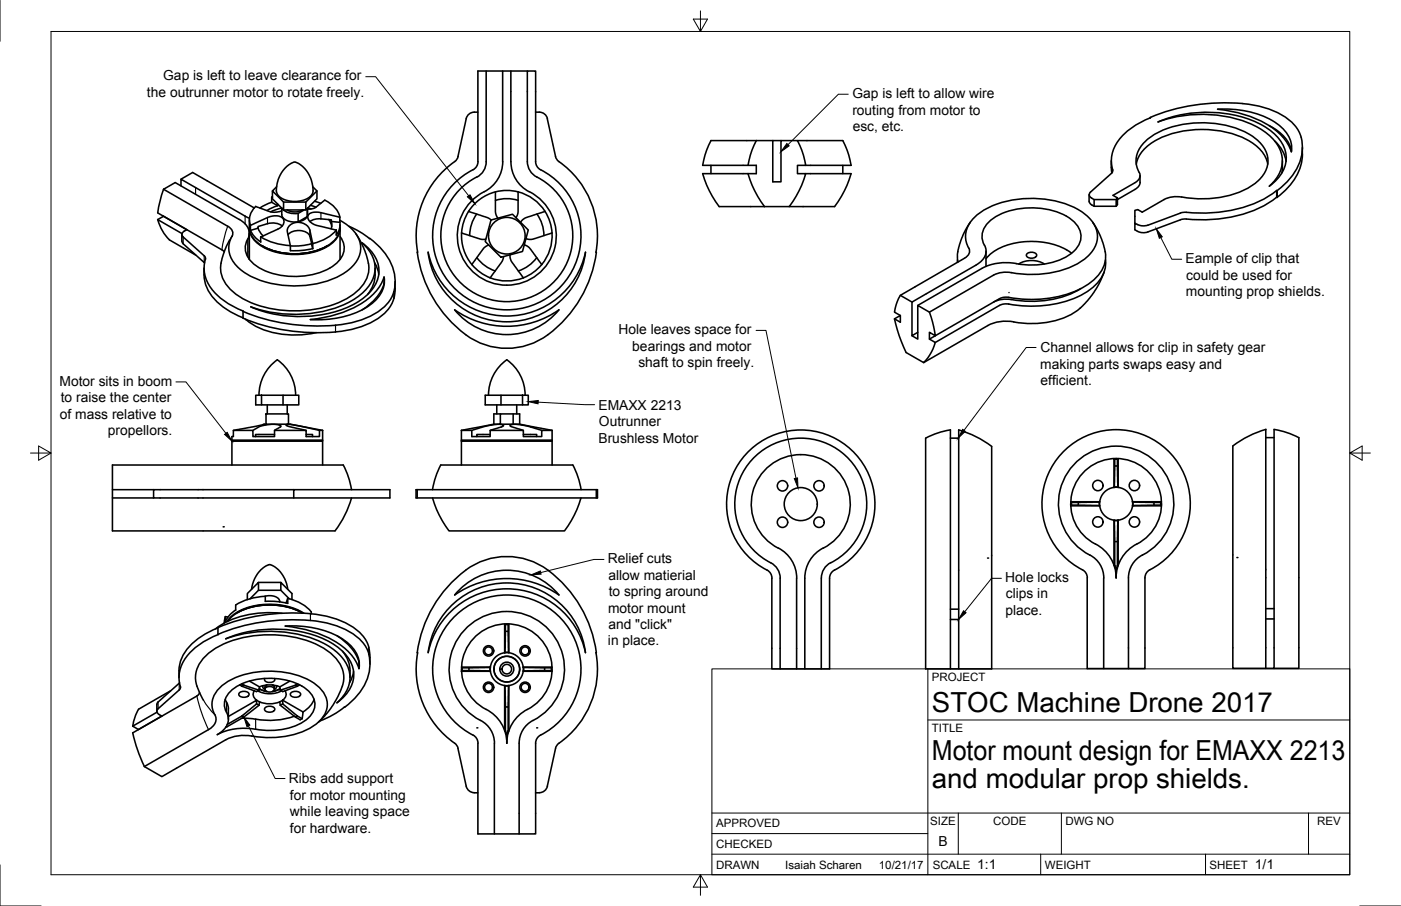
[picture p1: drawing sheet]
<svg xmlns="http://www.w3.org/2000/svg" width="432mm" height="279mm" viewBox="0 0 432 279" stroke-linecap="round" stroke-linejoin="round" font-family="sans-serif">
<!-- layer: Visible -->
<g fill="none" stroke="#000" stroke-width=".49">
<path d="M147.3 34.6a2.88 2.88 0 0 0-3.6 2l-2.5 11.7-.5 1a28.3 28.3 0 0 0-12 28.5M149.8 21.9l.1 28a5.4 5.4 0 0 1-2.9 4.7M154.9 21.9v27.9a10.8 10.8 0 0 1-6.8 10 15.3 15.3 0 0 0-3.1 23.2 15.3 15.3 0 0 0 23.3-1.1 15.3 15.3 0 0 0-5.2-22.8M157.4 21.9v28M162.5 21.9h-15.2v28.5l-.7 1.3-.8 .7M165.1 34.6a2.91 2.91 0 0 1 3.6 2M168.7 36.6l2.5 11.7 .5 1 .5 .5M354.5 36.2v.1M354.5 36.2l.1 .1M354.6 36.3a19 19 0 0 0-11.5 9.9 11.5 11.5 0 0 0-.2 6.7l-.3 .5M383 32a24.8 24.8 0 0 1 15.7 6.3 9.2 9.2 0 0 1 2.3 4M383 31.9a60.5 60.5 0 0 0-28.5 4.3"/>
<path d="M391.2 38.7a11.8 11.8 0 0 1 6.8 7.9M50.4 58.3l-1 3.3-.8 4 19.8 11.4M55.8 57.3v-2l19.8 11.4M55.8 55.3l3.6-2.1 19 10.9M85.2 58.9a4.5 4.5 0 0 0 4.6 3.2 6.9 6.9 0 0 0 6.3-2.1 7.4 7.4 0 0 0-.3-5l-1.1-2-1.5-1.7-2-1.2h-.8l-2 1.2-1.7 2.2-1.2 2.7-.3 2.7M85.3 57.6l-1.3 1.3 3.4 3.4v2.4l-3.4-3.4v-2.4M96.4 57.6l1.3 1.3v2.4l-3.4 3.4M97.7 58.9l-3.4 3.4v2.4h-6.9M147 54.6a20.3 20.3 0 0 0-6.6 30.9 20.3 20.3 0 0 0 31.6 0 20.3 20.3 0 0 0-6.6-30.9M152.7 59.2v5a4.1 4.1 0 0 0 .8 3.1M152.7 59.2a14 14 0 0 0-8.3 6M152.7 59.2a14 14 0 0 1 15.3 6"/>
<path d="M157.5 49.9a10.4 10.4 0 0 0 5.6 9.2M159.7 59.2v6.2l-.7 1.7M166.6 52.3a22.9 22.9 0 0 1 7.4 34.8 22.9 22.9 0 0 1-35.6 0 22.9 22.9 0 0 1 7.4-34.8M166.6 52.4l-1.1-1.1-.4-1.4v-28h-2.6v28a5.4 5.4 0 0 0 3 4.7M172.3 49.8a27.9 27.9 0 0 1 11.4 28M219.1 51v2.5M230.5 53.5a31.2 31.2 0 0 0 5.1 10.2M230.5 53.5h-13.9a29.8 29.8 0 0 0 5.1 10.2h13.9M233.1 43.4l-1.3 2.9-1.3 4.7h2.6v2.5h-2.6M233.1 43.4h-14l-1.3 2.9-1.2 4.7h13.9M233.1 43.4h5.1M238.2 43.4v12.7h2.5v-12.7h5.1l1.3 2.9 1.2 4.7h-2.5v2.5h2.5a31.2 31.2 0 0 1-5 10.2h-7.7"/>
<path d="M238.2 43.4h2.5M245.8 43.4h14l1.3 2.9 1.2 4.7h-14M248.3 53.5h14a29.8 29.8 0 0 1-5.1 10.2h-13.9M259.8 51v2.5M342.5 49.6v2.1M342.5 51.7l.2 1.6M342.6 53.5l-6.5 5.7a1.05 1.05 0 0 0 .3 1.9l.8 .4v2.1M349.8 58.4l-5.4 3.1M349.8 56.4l-6.8 3.8 1.4 .8M350.2 50.6a11.2 11.2 0 0 1 6.5-7.6 31.8 31.8 0 0 1 28.8 .8 10.7 10.7 0 0 1 5.2 6.8M351.1 53.2a7.6 7.6 0 0 1 1.9-9.7 27.1 27.1 0 0 1 19.9-5.6 24.5 24.5 0 0 1 15.5 6.1 7.7 7.7 0 0 1-.6 11.7 26.4 26.4 0 0 1-18.5 5.6l-5.1-.6M351.1 53.2a2.24 2.24 0 0 1-1.3 3.1"/>
<path d="M351.4 54.2a3.9 3.9 0 0 1-.4 3.2l-1.2 1M391.2 57.4a10.4 10.4 0 0 0 5-10.8 14.6 14.6 0 0 0-8.4-8.6 39.3 39.3 0 0 0-30.9-.4 39.2 39.2 0 0 1 31.1 1.9 12.8 12.8 0 0 1 7.2 9.8 10.3 10.3 0 0 1-4 8.1M392.9 43.5a10.7 10.7 0 0 1 3.5 6.2M393.5 58.7a37.1 37.1 0 0 1-24.1 7l-5.2-.1-10.4 3.9M395.2 49.6v2.1M395.2 51.7l-.1 1.6M398 46.8a9.2 9.2 0 0 0-4.8-9 29.9 29.9 0 0 0-17.9-4.1 32.9 32.9 0 0 1 19.2 7.6 13.2 13.2 0 0 1 3.5 5.5M401 42.3a14.8 14.8 0 0 1-5 14.4l-2.4 2.1M401.4 45.5v2M401.4 47.5a17 17 0 0 1-7.8 13.4M48.6 67.7l7.5 4.3M48.6 67.7a13.8 13.8 0 0 0 3.6 6.2"/>
<path d="M50.4 66.7l-1.8 1M52.2 74l8.1 4.7M56 72.3v2.1M56.1 74.4l.4 .8 6.5 5.8M57.6 70.8a1.61 1.61 0 0 0-1.4 1.9l7.1 6.7a11.3 11.3 0 0 0 4.3 12.2 25.3 25.3 0 0 0 7.4 4.3M68.4 77l.7 .7M73.7 67.7l-19.7-11.4-3.6 2.1 19.7 11.4M73.8 67.7a4.5 4.5 0 0 1 2.6 6.1M75.5 66.7l1.4 .6M76.8 77.7h.1M76.8 67.8v2.4M76.8 70.5v9.5"/>
<path d="M76.9 70.2a7.6 7.6 0 0 0 5.2 6.3 21.6 21.6 0 0 0 19.6-1.2 6.4 6.4 0 0 0 3.1-5.1M76.9 70.4a7.8 7.8 0 0 0 5.8 6.6 21.6 21.6 0 0 0 19.2-1.6l1.4-1.3a5.6 5.6 0 0 0 1.5-3.7M77.2 69.5l5.6-2.6 2.6-.3a1.96 1.96 0 0 1 2.1 1.5 1.96 1.96 0 0 1-1.3 2.3l-5.9 2.7v1.5M77.2 69.5v1.6M77.2 71l1.4 2.2 1.8 1.4M79.6 70.3l.5 1.3 1 1.1M80.4 73.1a19 19 0 0 0 9.1 2.6M80.9 75.9a21.8 21.8 0 0 0 19.8 0M83.4 65.3l3.4-1.1v2a3.4 3.4 0 0 0 3.9 2.3l1.2-.1M83.7 60.8v1.6l1.9 1.1v-.5M83.7 60.8l.3 .1M83.8 62.4l-3.7 1.7"/>
<path d="M84 60.7l-.2 .1M85.6 63.4l-3.3 1.5M86.8 65l-1.6 .4h-1.5l-4.7-1.7a4.9 4.9 0 0 0-1.8 5.8M87 69.7l-1.1-.6-1.3-.3a10.5 10.5 0 0 0-5.1 1.1v.5l-2.3 .7M87.2 64.5l.9 .8 1.4 .4 2.4 .1M87.4 62.3h6.9M88.5 64.7a4.8 4.8 0 0 0 4.7 0M88.8 72.4a4.7 4.7 0 0 1 6.5 0l1.1 4.3M89.5 75.8v1.5M93.7 64.7l-1.8 1.1v2.6M94.7 64.3v2.5l-2.8 1.6M94.8 64.5a6.3 6.3 0 0 0 4.7-2.3l.5-.4a7.3 7.3 0 0 1 4.7 5.2"/>
<path d="M94.8 64.2v2M94.8 64.2l1.1 .2M94.8 66.2a2.46 2.46 0 0 1-2.2 2l-.7 .2M95.7 63.3l1.7 .6M96 75.2a19 19 0 0 1-6.5 .6M96.4 75.1l-.7-3.1a3.8 3.8 0 0 0-3.1-3.4 3.8 3.8 0 0 0-4 2.2l.9 5M96.4 75.1v1.6M96.4 76.7a23.4 23.4 0 0 1-6.9 .6M96.9 62.1l1.9 .6M100.8 75.9l-.1 .1M101.3 67.7l.9 2.1M102.1 68.3l.2 1.3-.2 1"/>
<path d="M103.6 70.9a12.7 12.7 0 0 1-7.2 4.2M104.7 67l-6.5-1.5h-1.6a1.66 1.66 0 0 0-1.7 1.2 1.66 1.66 0 0 0 1 2l1.8 .8 5.9 1.5M104.7 67v1.6l-2.6-.3v-.5l-3.8-.3-1.8 .3-1 .5M104.7 68.5v1.8l-1.1 2.2v-1.5M104.8 67.9a10.3 10.3 0 0 1 6.4 9 10.4 10.4 0 0 1-6 7.9 31.6 31.6 0 0 1-29.6-.6 9.2 9.2 0 0 1-5-9.1l.4-1.1a2.54 2.54 0 0 0-.8-4.2M104.8 69.3v.9M104.8 70.5v9.5M104.8 73a5.7 5.7 0 0 1-1.1 8.2 22.2 22.2 0 0 1-18.2 3.5 13.3 13.3 0 0 1-9.5-6.1 5.3 5.3 0 0 1 .3-4.8M107.5 69.8l4.5 2.4a21 21 0 0 1 9.4 11.5 12.8 12.8 0 0 1 0 6.2M109.7 72.2l1.6 2.6 1 2.3a15.3 15.3 0 0 1 1.2 7.3 14.1 14.1 0 0 1-8.9 8.8 36.1 36.1 0 0 1-30.2-1.4 11 11 0 0 1-6.4-9.5 23.3 23.3 0 0 1 2.8-8.3M111.6 74.9a9.4 9.4 0 0 1 2.5 12.7 23.2 23.2 0 0 1-15.3 8.6 40.9 40.9 0 0 1-21.5-1.6 38.7 38.7 0 0 0 32.3-1.1 12.1 12.1 0 0 0 7.2-10.3 11 11 0 0 0-5.2-8.3M128.6 77.8h.1"/>
<path d="M128.6 77.8a37.6 37.6 0 0 0 17.7 27.1 21.5 21.5 0 0 0 25.4-4 38.1 38.1 0 0 0 12.1-23.1M131.9 77.8a24.4 24.4 0 0 0 24.3 21.4 24.4 24.4 0 0 0 24.2-21.4 24.8 24.8 0 0 1-24.2 19.7 24.8 24.8 0 0 1-24.2-19.7M142.2 71.9l6.1 1.9 1.4-.1M144.4 65.2l6 2 1 .7M144.4 65.2a14 14 0 0 0 1 16.4M146.9 66a11.4 11.4 0 0 0-2.1 6.6M147 79.4a11.4 11.4 0 0 0 5.6 4.2M150.6 75.6l-1.6 1-3.6 5M151.3 67.9l6.7-1.8 4.8 4.8-1.8 6.7-6.6 1.7-4.8-4.8zM152.7 61.8a11.4 11.4 0 0 1 7 0M155.2 79.1l-.5 1.5-3.6 5.1M157.2 78.6v.5a5.1 5.1 0 0 0 1.7 3.3l2.4 3.3"/>
<path d="M161.6 75.5l.4 .1a12.2 12.2 0 0 1 3.9 4.5l1.1 1.5M165.4 79.4a11.4 11.4 0 0 1-5.6 4.2M165.5 66a11.4 11.4 0 0 1 2.1 6.6M168 65.2l-4.2 1.4a4.6 4.6 0 0 0-3.3 2M168 65.2a14 14 0 0 1-1 16.4M170.1 71.9l-3.9 1.2a4.9 4.9 0 0 1-4.1 .5M183.7 77.8h.1M295.2 77.6l-.1 1.6 .1 1.6M297.2 79.7l-19.7 11.4-.9 1.9-.9 3.3 1.8 1M297.3 79.6l.5-.3a2.03 2.03 0 0 0 .8-2.8 7.6 7.6 0 0 1 1.9-9.6 27.1 27.1 0 0 1 19.8-5.6 24.5 24.5 0 0 1 15.5 6 7.7 7.7 0 0 1-.5 11.7 26.4 26.4 0 0 1-18.6 5.6l-3.4-.3a9.8 9.8 0 0 0-7.1 .5M299 68.6l-2.3 4-1 2.8-.5 2.3M303.4 75.6a5.8 5.8 0 0 1 1.7-7.5 21.8 21.8 0 0 1 17.4-3.6 14.9 14.9 0 0 1 9.8 5.5 6 6 0 0 1-2.2 8.2 23.1 23.1 0 0 1-17.9 2.9 16 16 0 0 0-9.5 1.7l-19.8 11.4"/>
<path d="M303.4 75.6a4.2 4.2 0 0 1-1.7 5.6l-.8 .5M303.9 77.5v4.7M316.5 78.3a2.09 2.09 0 0 1 3 .3 1.79 1.79 0 0 1-3 .5zM330.2 78.1a22.7 22.7 0 0 0-24.2-.3l-2.1 2M335.7 60.1v2M335.7 62.1l.4 .8 1.1 .7h6.8l.4-.5v-2.1l-.4 .5v2.1M336.8 68.6l2.4 4.3 1.4 4.8M337.2 61.5h6.8M340.6 77.6a9.7 9.7 0 0 1-4.5 9.6 33.3 33.3 0 0 1-23.7 4.7l-2.5-.3-1.8 .5M353.8 69.4l-2.2 .2-1.8-.8v2.1l1.8 .8 2.2-.2M363.8 67.8l-10 3.7M364.2 60.8a8.4 8.4 0 0 0-5.4 .7l-6.8 3.9-1.3-.8-.9 .3v3.9"/>
<path d="M393.5 60.8a37.1 37.1 0 0 1-24.1 7l-4.1-.3-1.5 .3M393.5 60.8v-2l.1 2.1M393.5 60.8l.1 .1M62.9 82.7v2.1M62.9 84.8a12.9 12.9 0 0 0 6.3 10.2l2.7 1.6 3 1.4M74.9 96a60.2 60.2 0 0 0 28.5 4.3M75 96l-.1 2.1a60.2 60.2 0 0 0 28.5 4.3M75.6 98.4l.2 .2M75.8 98.5a24.4 24.4 0 0 0 18.5 4.6l3.2-.5M95.7 98.6a32.9 32.9 0 0 0 19.2-7.7 13.1 13.1 0 0 0 3.5-5.4 9.1 9.1 0 0 1-4.8 8.9 30 30 0 0 1-17.9 4.2zM115.5 81.1l.8 1.7 .4 1.8M115.6 82.7v2.1"/>
<path d="M115.6 84.8a9.5 9.5 0 0 1-2.3 6M118.4 85.5v2.1M118.4 87.6a15.2 15.2 0 0 1-6.8 8M118.4 87.5v.2M121.4 92a14 14 0 0 1-9.5 8.5l-4.9 1.4-3.6 .5M121.4 89.9a14 14 0 0 1-9.5 8.6l-4.9 1.3-3.6 .5M121.8 86.8v2.1M121.8 88.9l-.4 3.1M140.1 95.6a28 28 0 0 0 32.2 0 20.8 20.8 0 0 1-32.2 0zM145.4 81.6a14 14 0 0 0 5.7 4.1M167 81.6a14 14 0 0 1-15.9 4.1M275.7 98.3l1.8 1.1v-2.1l-1.8 1 1.4 5.2 2.2 5.2 5.4 3.1 1.3-1.4 1-1.7 1.3-3.1-1.8-1v-2.1l1.8 1-.9-4.3-.9-2.9-3.6-2.1v10.4l-1.8-1.1"/>
<path d="M277.5 91.1l3.6 2.1M295.1 80.2v.7M300.9 81.7l-19.8 11.5v10.3l1.8-1M306.2 84.8l-19.7 11.5M308 92.1l-21.5 12.5M311 90.2h.1M312.5 99.3a12.4 12.4 0 0 0-8 1.1l-19.8 11.4M314 81.4a7.8 7.8 0 0 1 7.9 0M333.1 89a31.9 31.9 0 0 1-22.1 3.3l-2.9 .2-1.9 .7M340.3 83.9a27.8 27.8 0 0 1-7.4 11.1 25.2 25.2 0 0 1-20.5 4.3M340.7 80.2a10 10 0 0 1-4.9 9.3 34.6 34.6 0 0 1-25.4 4.2l-1.5 .1-.8 .4-19.8 11.4M71.5 136h27.9"/>
<path d="M71.5 135.8l27.8 .1M71.5 135.8h27.9M71.5 136v7.4M77.9 132.7l2-1.1 1.7-.5 2.1-.2 2.4 .2a.39 .39 0 0 1 .5 .4 .39 .39 0 0 1-.5 .4l-1.5 .8M79.8 121.9a13.4 13.4 0 0 1 5.7-11 13.4 13.4 0 0 1 5.6 11M80.6 121.9h6.6v3h-6.6zM80.6 121.9h-1.8v3h1.8M82 127.6h6.9v3.2h-6.9zM82 130.8l-10.1 1.9M82.4 124.9v2.7M84.6 134h-5.8v.6M87.2 121.9h4.9v3h-4.9"/>
<path d="M88.5 124.9v2.7M88.9 130.8l10.5 1.9M94.4 132.7l-5.6-1.3a.36 .36 0 0 1-.5 0 .36 .36 0 0 1 0-.5l2.8 .2 7.4 1.6M94.4 134h1.9v.6M99.3 135.9l.1 7.5M99.3 135.9l-27.8 .1M99.4 132.7h-.9v1.9h-4.1v-1.9h-9.8v1.9h-6.7v-1.9h-6v1.9h-.4v1.2M99.4 135.8l-.1 .1M99.4 132.7v3.1M142.2 136h28M142.2 135.8l27.8 .1M142.2 135.8h28"/>
<path d="M142.2 132.7h3.2v1.9h5.7v-1.9h10.2v1.9h5.7v-1.9h3.2M142.2 132.7v3.1M142.2 136v7.4M145.4 132.7l5.5-1.5 2.4-.3h1.3a.4 .4 0 0 1 .6 .3 .4 .4 0 0 1-.6 .4l-3.5 1.1M150.6 121.9a13.4 13.4 0 0 1 5.6-11 13.4 13.4 0 0 1 5.6 11M151.1 134h-4.1v.6M152.2 130.8l-10 1.9M153.1 124.9v2.7M154.2 127.6h-2v3.2M154.2 130.8h4M154.4 121.9h-4.8v3h4.8v-3h6.6M154.4 124.9h6.6"/>
<path d="M158.2 130.8h2M158.2 130.8v-3.2h2v3.2M158.2 127.6h-4v3.2h-2M159.3 124.9v2.7M160.2 130.8l10 1.9M161 121.9h1.8v3h-1.8zM161.3 132.7l-3.8-1.2a.32 .32 0 0 1-.3-.4 .32 .32 0 0 1 .5-.2h1.4l2.3 .3 5.6 1.5M161.3 134h4.1v.6M170 135.9l.2 7.5M170 135.9l-27.8 .1M170.2 135.8l-.2 .1M170.2 132.7v3.1"/>
<path d="M285.3 135.1v71.2h20.3v-68.6a29 29 0 0 0-10.1-5.1v73.7M292.9 132.6v73.7M292.9 135.1h2.6M292.9 132.6a24.9 24.9 0 0 0-7.6 2.5M390.1 132.4v73.7h-10.1v-68.6M390.1 135h2.6M390.2 132.4a30.8 30.8 0 0 0-10.2 5.1M34.7 151h12.6M34.7 153.6h12.6M90.5 151h-43.2v2.6h72.9v-2.6h-29.7v2.6M108.3 151a21.7 21.7 0 0 0-2.6-7.6h-71v20.3h68.5a29.1 29.1 0 0 0 5.1-10.1M128.6 151h-.4v2.6h55.9v-2.6h-.3v2.6"/>
<path d="M133.3 151a21.8 21.8 0 0 1 2.6-7.6h40.5a20.9 20.9 0 0 1 2.7 7.6M133.3 153.6a29.8 29.8 0 0 0 5.2 10.1h35.5l1.1-1.5a31.2 31.2 0 0 0 4-8.6M183.8 151h-55.2v2.6M330.2 155l-.2-.3h8.9l-6.6 .3M330.2 155.8l-.2 .2h8.9l-.1-.1M330.2 155.8h2.1M330.2 155h2.1M330.2 154.9v.9M332.3 155.8l6.5 .1M332.3 154.9v.9M338.8 154.8v1.1M343.4 150.3a5.1 5.1 0 0 1 5.7 4.4"/>
<path d="M343.4 150.3a5.1 5.1 0 0 0-4.5 5.7 5.1 5.1 0 0 0 5.7 4.4M343.5 150.2l-.2 .1M343.5 150.2h1M343.6 143.7l-.1 6.5M343.6 141.6l-.3-.2v8.9M343.6 141.6v2.1M343.6 143.7h.8M344.4 143.7l.1 6.5M344.4 141.6l.2-.2v8.9l-.1-.1M344.4 141.6v2.1M344.4 141.6h-.8M349 154.7l8.7 .3"/>
<path d="M349 154.7h9l-.3 .3M349.1 154.7a5.1 5.1 0 0 1-4.5 5.7M349.2 154.8v1.1M355.7 154.9v.9M357.7 154.9v.9M357.7 155.8l-8.5 .1M357.7 155.8l.3 .2h-9l.2-.1M79.7 179.6h6.9M143.5 175.9a21.4 21.4 0 0 1 28.2 2.2 38 38 0 0 1 12.1 23.2h-.1a27.9 27.9 0 0 1-11.4 27.9M143.5 175.9a38.1 38.1 0 0 0-14.9 25.4h.1M236.4 175.8l1.1 1 .4 1.5M237.5 173.5a5.3 5.3 0 0 1 2.9 4.8v28h-2.5v-28"/>
<path d="M237.6 173.6a20.3 20.3 0 0 1-6.6-30.9 20.3 20.3 0 0 1 31.6 0 20.3 20.3 0 0 1-6.6 30.9M239.9 169a15.3 15.3 0 0 1-5-23.1 15.3 15.3 0 0 1 23.8 0 15.3 15.3 0 0 1-5 23.1M239.9 169a10.5 10.5 0 0 1 5.7 9.3M245.5 178.3v28M253.7 169a10.5 10.5 0 0 0-5.7 9.3v28M256 173.5a5.4 5.4 0 0 0-2.8 4.8l-.1 28M257.2 175.8a22.9 22.9 0 0 0 7.4-34.7 22.9 22.9 0 0 0-35.6 0 22.9 22.9 0 0 0 7.4 34.7M257.2 175.8l-1.1 1-.4 1.5v28h-15.3M333.6 175.7l.8 .6 .7 1.4v28.5h12.7M337.6 167.8a14 14 0 0 1-4.4-21.2 14 14 0 0 1 21.6 0 14 14 0 0 1-4.4 21.2M337.7 167.8a11.7 11.7 0 0 1 6.3 10.4M343.5 160.5l.1 6.5"/>
<path d="M343.5 160.5l-.2-.1v14h.3M343.5 160.5h1M343.6 167v7.4M343.6 167h.8M343.6 174.4l.4 1.5M344.4 167v7.4M344.5 160.5l-.1 6.5M344.6 160.4v14h-.2M344.6 160.4l-.1 .1M350.3 167.8a11.7 11.7 0 0 0-6.3 10.4v-2.3l.4-1.5M352.1 171.2a17.8 17.8 0 0 0 5.4-27.3 17.8 17.8 0 0 0-27.8 .8 17.8 17.8 0 0 0 7 26.9 7.9 7.9 0 0 1 3.5 6.6v28M352.1 171.2a7.9 7.9 0 0 0-4.3 7v28h5.1v-28l.4-1.5 1.1-1"/>
<path d="M354.4 175.7a22.9 22.9 0 0 0 7.4-34.7 22.9 22.9 0 0 0-35.6 0 22.9 22.9 0 0 0 7.4 34.7M67.2 195.6l.1 .1a19 19 0 0 0-11.5 9.9 9.5 9.5 0 0 0-.2 6.1M67.2 193.6a19.3 19.3 0 0 0-11.4 9.9l-.6 3.3M67.2 195.6a59.4 59.4 0 0 1 33.8-3.4 18.4 18.4 0 0 1 11.8 7.4 13.6 13.6 0 0 1-3.1 15.4l-2.2 2.1-1.4 1a26.3 26.3 0 0 1-7.6 4.3M69.1 191.9v.2M69.5 190.2l.8 .1M69.5 190.1l-.4 1.8M69.6 197a38.7 38.7 0 0 1 32.3 1.1 12.1 12.1 0 0 1 7.1 10.4 11 11 0 0 1-5.2 8.2 9.4 9.4 0 0 0 2.5-12.7 23.2 23.2 0 0 0-15.2-8.6 40.9 40.9 0 0 0-21.5 1.6zM72.6 188.1l-1.7 1.4-1.4 2.2v-1.5M73.3 188.9h-.1M73.3 188.9a21.6 21.6 0 0 1 19.6 0M77.1 184.7l2.6-2.7v-2.4l-3.5 3.4v1.9"/>
<path d="M77.5 181.7l1-3.2 1.1-1.9 1.9-1.8 1.5-.7 1.7 .7 2.1 2.1 1.3 2.4 .6 2.4M79.7 182h6.9v-2.4l3.4 3.4v1.9M81.6 183.9a3.9 3.9 0 0 1 4.6 1.2v.4M86.2 185.4v.2M86.6 182l2.5 2.7M87 189.1a29.1 29.1 0 0 0-20.6 4.9M87.9 193.1a29.2 29.2 0 0 1 19 4.9 8.8 8.8 0 0 1 3.8 8.2 17.5 17.5 0 0 0-10-9.8l-3.3-1.3-3.6-1zM88.7 184.5a13.2 13.2 0 0 1 7.2 4.2v.6M88.7 184.5v1.6a22.2 22.2 0 0 0-6.9-.6v-1.6a19 19 0 0 0-9.2 2.7v1.6M88.7 184.5l-.6 1.5M92.9 188.9h.1M93.3 189.1a21.4 21.4 0 0 0-21.3 .6l-1.9 1.9"/>
<path d="M93.7 189.1a21.1 21.1 0 0 0-21.9 .6l-1.9 2M95.7 189.2a60.6 60.6 0 0 0-28.5 4.3v2.1M95.7 189.3a24.9 24.9 0 0 1 15.7 6.3 11.7 11.7 0 0 1 2.6 9.2M103.9 196.1a15.2 15.2 0 0 1 6.7 8M139.3 186.5a24.4 24.4 0 0 1 25.2-5.3 24.4 24.4 0 0 1 15.9 20.1 24.8 24.8 0 0 0-24.2-19.7 24.8 24.8 0 0 0-24.2 19.7 24.5 24.5 0 0 1 7.3-14.8zM141.9 181.5a20.8 20.8 0 0 1 30.4 2 28 28 0 0 0-32.2 0zM155.8 194.7l-.1 6.5M155.8 192.6l-.3-.2v8.9l.2-.1M155.8 192.6v2.1M155.8 194.7h.8M156.6 192.6l.2-.2v8.9zM156.6 192.6h-.8"/>
<path d="M292.9 191h2.5M292.9 187.9h2.5M390.2 190.9h2.5M390.2 187.7h2.5M48.4 219.6l-7.5 4.3M48.7 218.5a1.05 1.05 0 0 0 .4 1.9l.8 .4M48.7 216.5l-.4 .8v2M52.6 213l-9.9 5.7a13.8 13.8 0 0 0-1.8 5.2M55.2 206.9v2.1M55.2 210.7l-6.5 5.8M55.3 210.6l-.1 .1M55.6 211.7v.5l-.4 .5-6.5 5.9"/>
<path d="M60.7 214.7l-19.8 11.3 1.5 5.2 2.1 5.2M61.5 213.5l-.2 .6-.6 .5M62.7 215.9l-1.2-2.3a9 9 0 0 1 2.2-11.6 29.3 29.3 0 0 1 19.4-6.2 31 31 0 0 1 18.4 5.3 9.2 9.2 0 0 1 3.8 11 27.3 27.3 0 0 1-7.2 10.6M69.4 215.7l.4 .9M69.8 219.7a5.5 5.5 0 0 1 2.5-7.6 21.2 21.2 0 0 1 21.7 .1 5.6 5.6 0 0 1 .2 9.9 20.8 20.8 0 0 1-15.4 2.8M69.9 219.7a4.6 4.6 0 0 1-2.1 6.3l-.8 .6a18.2 18.2 0 0 1 11.8-1.7M69.9 216.6l.5 2.1M70.4 218.7v3.1M73.7 213.7a2.09 2.09 0 0 1 3.1 .3 1.79 1.79 0 0 1-3.1 .5zM73.9 211.2l4.8 1.9a.89 .89 0 0 0 1.1-.3M75.2 211.3l-.6 .3M76.9 210.1l3.1 1.7-.2 1.1-5.3-2"/>
<path d="M78.4 213a2.44 2.44 0 0 0 1.6 3.4M79.1 217.1l-4.5 3.7-4.6 2.6M79.1 217.1v-1.2l-8.7 5.1M79.1 217l.7 .5M79.4 213a8 8 0 0 0 7.4 0M79.9 212.4l1.3 .6 1 .2-1-.2zM80 211.8a8.2 8.2 0 0 1 6.2 0M80 216.4a8.2 8.2 0 0 0 6.2 0M80 216.5a.98 .98 0 0 1-.5 1.2l-4.3 3.4-5.6 3.1M81 211.5v.2M81 211.5a.98 .98 0 0 0 .7 1.1M81.6 209.2a1.06 1.06 0 0 0 1.3 1.3l1.2-.2a.74 .74 0 0 0 .5-1.1"/>
<path d="M81.7 218.3a2.09 2.09 0 0 1 3 .3 1.79 1.79 0 0 1-3 .5zM81.8 212.2a1.9 1.9 0 0 1 2.8 .2 1.64 1.64 0 0 1-2.8 .6zM82.2 211.2l-.2 .2M82.3 211.2l-.6 .5-.1 .9M83.9 211.2l.6 .5 .1 .9M84.1 211.2l.2 .2M85.2 211.5a.98 .98 0 0 1-.6 1.1M85.3 211.5v.2M86.2 216.5a.98 .98 0 0 0 .5 1.2l4.4 3.4M86.3 212.4l-1.3 .6-1 .2M87.1 217l-.7 .5M87.1 215.9l6.3 3.7-.3 2-1.5-.8-4.5-3.7z"/>
<path d="M87.8 213a2.44 2.44 0 0 1-1.6 3.4M89.3 210.1l-3.1 1.7 .2 1.1 5.3-2M89.6 213.7a2.09 2.09 0 0 1 3.1 .3 1.79 1.79 0 0 1-3.1 .5zM91.1 211.3l.5 .3M92.3 211.2l-4 1.7a1.73 1.73 0 0 1-1.9-.1M96.8 215.7l-1 1.8-2.4 2M105.6 200.8a9.5 9.5 0 0 1 2.3 6M107.9 206.9v2.1M109 207l-.5 1.8-.8 1.8M110.7 203.9l-.1 2.3M128.7 201.3a28.3 28.3 0 0 0 12 28.4l.5 1.1 2.5 11.7a2.88 2.88 0 0 0 3.6 2M142.2 207l.2-.2 8.7 .2z"/>
<path d="M142.4 206l-.2-.3h8.9l-6.6 .3M142.4 206h2.1M142.4 205.9v.9M144.5 205.9v.9M149.9 218.8a14 14 0 0 1-4.5-21.2 14 14 0 0 1 21.7 0 14 14 0 0 1-4.6 21.2M149.9 218.8a11.7 11.7 0 0 1 6.3 10.4M151 205.8v1.1M155.5 211.4l.3 5.3v8.7h-.3zM155.7 211.5h1M155.7 201.2h1M155.8 218h.8M156.8 211.4l-.2 14"/>
<path d="M156.8 211.4v14h-.2M161.2 205.7l8.7 .3M161.2 205.7h9l-.3 .3M161.3 205.7a5.1 5.1 0 0 1-4.5 5.7M161.3 205.7a5.1 5.1 0 0 0-5.7-4.4 5.1 5.1 0 0 0-4.5 5.7 5.1 5.1 0 0 0 5.7 4.4M161.4 206.9l8.5-.1 .3 .2h-9zM161.4 205.8v1.1M162.5 218.8a11.7 11.7 0 0 0-6.3 10.4M167.9 205.9v.9M169.9 205.9v.9M390.1 206.1h2.6v-73.7a22.9 22.9 0 0 1 7.6 2.6v71.1h-7.6M49.9 220.8l-7.2 4.2-1.8-1.1"/>
<path d="M74.6 221.5l4.2 .3M74.6 220.8l.6 .3M77.6 227a26.3 26.3 0 0 0 19.8-3.6 6.9 6.9 0 0 0 1.5-10.8 22.1 22.1 0 0 0-16-5.6 22.7 22.7 0 0 0-15.3 5.3 6.7 6.7 0 0 0-1.1 8.7 3.5 3.5 0 0 1-2.2 4l-19.8 11.4M77.7 227a12.6 12.6 0 0 0-8.1 1.1l-19.7 11.4-5.4-3.1M90.7 220.9a23 23 0 0 1-11.9 .9M91.1 221.1l1.4 .9 .6-.4M91.6 220.8l-.5 .3M148.1 222.2a7.9 7.9 0 0 1 4.3 7M152.4 229.2v28M155.8 225.4l.4 1.5M156.2 226.9v2.3M156.6 225.4l-.4 1.5"/>
<path d="M164.3 222.2a17.8 17.8 0 0 0 5.7-27 17.8 17.8 0 0 0-27.6 0 17.8 17.8 0 0 0 5.7 27M164.3 222.2a7.9 7.9 0 0 0-4.3 7v28h5.1v-28l.4-1.5a5 5 0 0 1 2.6-1.8 22.9 22.9 0 0 0 4.9-35 22.9 22.9 0 0 0-35.2 1.8 22.9 22.9 0 0 0 8.4 34.3l.9 1.2 .2 1v28h12.7M172.2 229.2l-.7 .9-.3 .7-2.5 11.7M168.7 242.5a2.89 2.89 0 0 1-3.6 2"/>
<circle cx="156.2" cy="72.7" r="5.6"/>
<circle cx="241.2" cy="149.8" r="1.6"/>
<circle cx="246.8" cy="155.5" r="5.1"/>
<circle cx="252.4" cy="149.8" r="1.6"/>
<circle cx="338.4" cy="149.7" r="1.6"/>
<circle cx="349.6" cy="149.7" r="1.6"/>
<circle cx="241.2" cy="161.1" r="1.6"/>
<circle cx="252.4" cy="161.1" r="1.6"/>
<circle cx="338.4" cy="161" r="1.6"/>
<circle cx="349.6" cy="161" r="1.6"/>
<circle cx="150.6" cy="212" r="1.6"/>
<circle cx="150.6" cy="200.7" r="1.6"/>
<circle cx="150.6" cy="200.7" r="1.21"/>
<circle cx="150.6" cy="212" r="1.21"/>
<circle cx="156.2" cy="206.4" r="4"/>
<circle cx="156.2" cy="206.4" r="1.47"/>
<circle cx="156.2" cy="206.4" r="2.15"/>
<circle cx="161.8" cy="200.7" r="1.6"/>
<circle cx="161.8" cy="212" r="1.6"/>
<circle cx="161.8" cy="212" r="1.21"/>
<circle cx="161.8" cy="200.7" r="1.21"/>
</g>
<g fill="#000">
<circle cx="68.8" cy="162.5" r=".24"/>
<circle cx="304.4" cy="172.1" r=".24"/>
<circle cx="381.2" cy="171.9" r=".24"/>
<circle cx="147" cy="224.5" r=".24"/>
<circle cx="165.4" cy="224.5" r=".24"/>
</g>
<!-- layer: Visible Narrow -->
<g fill="none" stroke="#000" stroke-width=".36">
<path d="M60.3 57.9v2M56.5 73.1v2.1M62.9 78.9v2.1M70.2 69.7l-1 3.3-.8 4M71.5 72.8l-.7 1.2M75.6 66.7v2.4M76.3 73.8v5.4M82.4 67.1v1.9M95.5 70.9v1.9M98.9 65.6v1.9M121.4 90v2M103.4 100.3v2.1"/>
<path d="M95.7 189.3v2.1M113.6 199.6v2.1M48.7 216.5v2.1M55.2 210.7v2.1M60.7 214.6l1.4 5.2 2.2 5.2M62.7 215.9l1.6 2.4 1.9 2.1M69.8 216.6v3.1M78.8 221.8v3.1"/>
</g>
<!-- layer: Border -->
<path d="M0 .1v12.6M15.7 9.7h400.3v260.1h-400.3zM215.9 3.4v6.3l-2.2-3.8h4.4l-2.2 3.8M9.4 139.7h6.3l-3.8-2.2v4.4l3.8-2.2M416 139.7l3.8 2.2v-4.4l-3.8 2.2h6.4M0 266.7v12.7h12.7M215.9 269.8l2.2 3.8h-4.4l2.2-3.8v6.3M419.1 279.4h12.6" fill="none" stroke="#000" stroke-width=".31"/>
<!-- layer: Titleblock -->
<path d="M219.4 206.3h196.6v63.5h-196.6zM286 206.3v63.5M286 222h130M219.4 257.1h66.6M219.4 250.7h196.6M295.4 250.7v12.7M327.1 250.7v12.7M403.3 250.7v12.7M219.4 263.4h196.6M320.8 263.4v6.4M371.6 263.4v6.4" fill="none" stroke="#000" stroke-width=".31"/>
<!-- layer: Annotations -->
<path d="M242.5 44.3l.7 .7-2.5 1.8zM144.1 60.7l.8-.6 1.4 2.7zM356.4 70.5l1.8 2.5-.9 .5zM69.2 134l.8-.7 1.5 2.7zM162.8 123.9l3.1-.4-.1 1zM296.7 132.4l.8 .6-2.2 2.2zM244.8 147.6l1-.2 .1 3.1zM163.7 177.3l2.8-1.2 .3 1zM297 188.3l.7 .7-2.3 2zM75.2 221.1l1.8 2.5-.9 .5z" fill="#000" stroke="#000" stroke-width=".31"/>
<path d="M112.7 23.7h3.1l28.7 36.7M261.4 29.1h-3l-15.5 15.5M357.8 73.3l3.4 6.7h3M54.2 117.8h3.1l12.3 15.8M233 101.9h3.1l9.2 45.6M319.3 107.2h-3l-19.2 25.5M165.9 124l17.4 .8M186.1 172.5h-3l-16.4 4.1M308.7 178.3h-3.1l-8.2 10.3M76.6 223.8l8.2 16.3h3" fill="none" stroke="#000" stroke-width=".31"/>
<g font-size="8.5">
<text x="287.2" y="219.5">STOC Machine Drone 2017</text>
<text x="287.2" y="234.5">Motor mount design for EMAXX 2213</text>
<text x="287.2" y="243.1">and modular prop shields.</text>
</g>
<g font-size="4.3">
<text x="45.3" y="29.9">the outrunner motor to rotate freely.</text>
<text x="50.3" y="24.8">Gap is left to leave clearance for</text>
<text x="262.7" y="35.4">routing from motor to</text>
<text x="262.8" y="30.3">Gap is left to allow wire</text>
<text x="262.8" y="40.5">esc, etc.</text>
<text x="365.4" y="81.1">Eample of clip that</text>
<text x="365.6" y="86.2">could be used for</text>
<text x="365.5" y="91.3">mounting prop shields.</text>
<text x="190.6" y="103">Hole leaves space for</text>
<text x="194.9" y="108.1">bearings and motor</text>
<text x="196.8" y="113.2">shaft to spin freely.</text>
<text x="320.6" y="113.8">making parts swaps easy and</text>
<text x="320.7" y="108.7">Channel allows for clip in safety gear</text>
<text x="18.3" y="118.9">Motor sits in boom</text>
<text x="320.7" y="118.9">efficient.</text>
<text x="18.7" y="124">to raise the center</text>
<text x="18.4" y="129.1">of mass relative to</text>
<text x="184.5" y="126.3">EMAXX 2213</text>
<text x="184.6" y="131.4">Outrunner</text>
<text x="33.3" y="134.2">propellors.</text>
<text x="184.5" y="136.5">Brushless Motor</text>
<text x="187.3" y="173.7">Relief cuts</text>
<text x="187.5" y="178.7">allow matierial</text>
<text x="309.8" y="179.4">Hole locks</text>
<text x="187.6" y="183.8">to spring around</text>
<text x="310" y="184.5">clips in</text>
<text x="187.4" y="188.9">motor mount</text>
<text x="309.9" y="189.6">place.</text>
<text x="187.5" y="194">and &quot;click&quot;</text>
<text x="187.4" y="199.1">in place.</text>
<text x="89" y="241.6">Ribs add support</text>
<text x="89.4" y="246.7">for motor mounting</text>
<text x="89.4" y="251.8">while leaving space</text>
<text x="89.4" y="256.9">for hardware.</text>
<text x="289.2" y="261">B</text>
<text x="301.2" y="268.1">1:1</text>
<text x="386.8" y="268.1">1/1</text>
</g>
<g font-size="3.5">
<text x="287.2" y="210.1">PROJECT</text>
<text x="287.2" y="225.8">TITLE</text>
<text x="220.7" y="255.2">APPROVED</text>
<text x="286.7" y="254.5">SIZE</text>
<text x="306.1" y="254.5">CODE</text>
<text x="328.4" y="254.5">DWG NO</text>
<text x="406" y="254.5">REV</text>
<text x="220.7" y="261.5">CHECKED</text>
<text x="220.7" y="267.8">DRAWN</text>
<text x="242" y="267.8">Isaiah Scharen</text>
<text x="270.9" y="267.8">10/21/17</text>
<text x="287.5" y="267.8">SCALE</text>
<text x="322" y="267.8">WEIGHT</text>
<text x="372.8" y="267.8">SHEET</text>
</g>
</svg>
